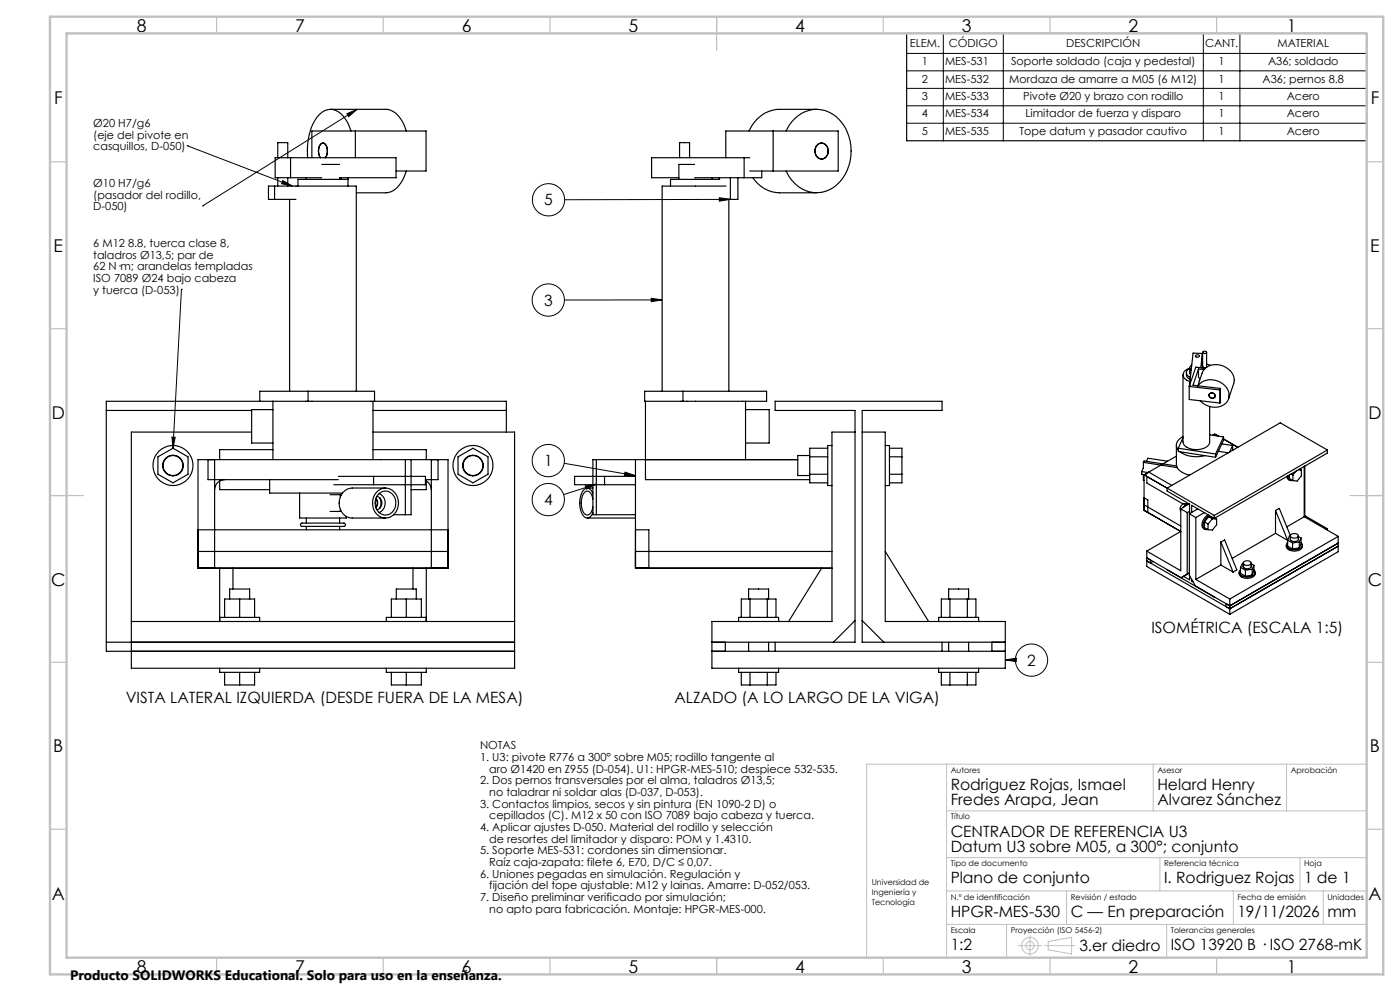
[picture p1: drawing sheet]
<svg xmlns="http://www.w3.org/2000/svg" width="420mm" height="297mm" viewBox="0 0 420 297" stroke-linecap="round" stroke-linejoin="round" font-family="sans-serif">
<g fill="none" stroke="#000" stroke-width=".35">
<path d="M272 10h138v32.2h-138zM99.2 32.8h16.6a6 6 0 0 1 5 3.7l1.1 2.8M105.3 39.3a9.4 9.4 0 0 0-4.7-6.2 5.1 5.1 0 0 0-6.1 3 19 19 0 0 0-2.2 11.2M106.6 39.3v8M232 39.3v12M235.8 39.3a9.6 9.6 0 0 1 15.2-4.2 14 14 0 0 1-1 21.1 9.3 9.3 0 0 1-13.3-3.4l-.9-1.5M244.9 32.8h-11.1a10.4 10.4 0 0 0-9.1 6.5M82.4 55.8v4M83.3 47.3v-4.5h3v4.5M83.3 53.3v2.5M86.3 53.3v2.5M86.9 59.8v57.5"/>
<path d="M87.2 47.3v6M88.8 59.8h-8.3v-4h26.4v61.5M89.4 55.8v-2h15v2M91.9 53.3v.5M93.6 47.3v-8h34.2v12h-9M96.1 47.3a3.3 3.3 0 0 1 .5-4.4 1.67 1.67 0 0 1 1.6 2l-.1 1.3-.5 1.1M96.5 49.3h5.4M96.5 53.3h-14v-6h36.3v6h-16.9v.5M102.3 53.3v.5M104.5 53.3l-.2 .5M121.9 51.3a9.6 9.6 0 0 1-4.7 6.2l-1.4 .3h-8.9M203.9 47.3v-4.5h3v4.5"/>
<path d="M208.4 49.3h-4.7v4.5M213.6 53.3v.5M215.8 53.3v.5M215.9 53.8h-14.7v2M217.7 47.3v-8h33.8v12h-26.6M217.8 55.8h-19.2v61.5M218.7 59.8v57.5M219.1 53.3v6.5M221.4 53.3v6.5h-3.6M223.2 47.3v6M224.9 47.3h-29.4v6h8.2M225.8 53.3a9.8 9.8 0 0 0 8 4.5h11.1"/>
<path d="M228.5 51.3v2h-20.1M245.3 43.3a1.99 1.99 0 0 1 2.2-.1 1.99 1.99 0 0 1 1 2.1 2 2 0 0 1-1.8 2.3 2 2 0 0 1-2.2-2 2.59 2.59 0 0 1 .8-2.3zM92.4 117.3v3M193.4 117.3h36.6v3h-36.6zM204.9 117.3v3M354.9 112.4v20a3.8 3.8 0 0 0 4.6 2.3 3.2 3.2 0 0 0 3.4-2.3v-10.6M355.9 111.7a1.66 1.66 0 0 0 1.1 2M356.8 115.8v3.9l9.2 1.1M356.8 115.8l9.2 1.1M356.8 115.5h.1M356.8 115.5v.1M356.9 110.4a1.35 1.35 0 0 0-1 1.4 1.35 1.35 0 0 0 1.2 1.3"/>
<path d="M356.9 111.5l.3 .8M356.9 110.3a2 2 0 0 0-1.7 2.9l.9 .8 .9 .4M356.9 110.2v1.7M357.5 109.4a.84 .84 0 0 0-.6 .7 .84 .84 0 0 0 .5 .8M358.6 106.6a.68 .68 0 0 1 .7-.3 .68 .68 0 0 1 .5 .5 .71 .71 0 0 1-1.2-.2zM359.3 115.6h.1M359.3 115.6l1.3-3.8a5.1 5.1 0 0 1 8.5-.6 4 4 0 0 1 1 3.8l-1.6 4.6M359.4 115.6a5.4 5.4 0 0 1 5.6-1.5 5.4 5.4 0 0 1 3.7 4.4 4.3 4.3 0 0 1-6.4 3.1l-2.3-1.5M359.6 110.6l1.6 .2M359.6 110.6l-1.7 4.9 8.2 .9M359.6 110.6v2.6M359.9 113.2l-.1 1.1"/>
<path d="M360.3 110.2l.4-4.3-2.8-.1-1.1 9.7M360.4 109.5l.5 .8M360.7 107.9l-.2 1.6M360.8 105.6v4.2M360.8 108.8l-.2 .2M360.9 105.4a.55 .55 0 0 1 .6-.2 .55 .55 0 0 1 .4 .6 .56 .56 0 0 1-.7 .2 .56 .56 0 0 1-.3-.6zM360.9 110.2v.1M361.6 110.3l-2.9-.3-1.9 5.8M362 109.7a.64 .64 0 0 1-1.1 .4M362 105.6v4.3M362 109.1l1.2 .4M362.9 118a.87 .87 0 0 1 1.4 0 .87 .87 0 0 1-.5 1.3 .9 .9 0 0 1-.9-.3 .9 .9 0 0 1 0-1z"/>
<path d="M366 116.9v3.9M366.1 116.4l-.1 .5M366.1 116.4l-.1 4.4M31.9 123h43.6M47.4 136.9l4.5-2.6 4.5 2.6v5.2l-4.5 2.6-4.5-2.6zM59.4 137.8h75v32.5h-75zM62.4 137.8v6h39.1M64.4 137.8v32.5M75.5 129.5h-36.1v70.8h115v-70.8h-42.5M77.9 120.3v-3h34.5v3M81.9 120.3h70v9.2M81.9 134.8h-16v3"/>
<path d="M81.9 120.3h-50v74.9h122.5M81.9 122.8h-6.4v10h6.4M81.9 120.3v17.5M111.9 134.8h16v3M111.9 123h40M111.9 120.3v17.5M121.6 137.8v16.5M123.3 137.8v16.5h-5.2M129.4 137.8v32.5M131.4 137.8v6h-3.8M137.4 136.9l4.5-2.6 4.5 2.6v5.2l-4.5 2.6-4.5-2.6zM178.9 137.8v16.5"/>
<path d="M190.6 137.8v32.5h59M193.6 120.3v23.5h49.3M223.7 120.3v17.5M223.7 122.8h7.1v10h-7.1M239.3 137.8h-61.4v16.5h12.7M242.9 136.5h-3.6v6h3.6M242.9 136.9h5.4M248.3 134.3h-5.4v10.4h5.4M249.6 133.5h-1.3v12h1.3M256.5 129.5h-6.9v56.8h-36v14h88v-14h-36v-56.8h-6.9M265.6 133.5h1.2v12h-1.2M266.8 136.9h3.8"/>
<path d="M266.8 134.3h3.8v10.4h-3.8M343 138.6v1.6l-.5 1.1M343 138.6l10.2 1.6M343 138.6l.2-.5 9.8 1.6M350.3 138.2l-6-.9-.4 1M352.9 133.4v5.7a4.1 4.1 0 0 0 4 3.3M352.9 136.7l-8.8 5.1a.52 .52 0 0 0-.4 .5 .52 .52 0 0 0 .4 .5v2l10.8 6.3M353.5 134.3l11.2 1.8M353.5 134.3v1l11.2 1.8M354 135.4a9 9 0 0 0 7.5 1.2M354.9 130.8a2.55 2.55 0 0 0-1.4 4.1M354.9 131.2l-1.4 3.1"/>
<path d="M362.9 130.3l4.2 .6M363.8 130.5l.6-.4 1.1 .6-1.1-.4-.6 .2M364.7 136.1v1M365.5 135.3l3 .4M366.5 133l3.3 .5M366.6 133l.2 .1M367.1 130.9l-2.4 5.2M367.1 130.9v1l-2.4 5.2M367.1 131.6l4.2 2.5M369.8 133.5l-.9 2M369.8 133.5v1.4M369.8 134.8l.1 .1"/>
<path d="M391.3 139.8v15.1M391.4 139.7v14.8M398.2 134.9l-33.9 19.6M398.2 134.9v.9l-33.9 19.6M398.2 134.9l-14.1-8.2-34 19.6v.9l6.8 3.9v2.8M59.4 158.8h75M65.9 144.2v2.6h15M67.4 143.8a3 3 0 0 0-3 3M80.9 143.8v4h21.8M89.9 147.8v7.5h14v-.5M90.3 156.9l12.1-.1a.78 .78 0 0 1 .8-.1 .78 .78 0 0 1 .4 .8l-.4 .3h-11.8a.78 .78 0 0 1-.8 0 .78 .78 0 0 1-.4-.7zM91.9 155.3v1.5"/>
<path d="M91.9 157.8v1M99 153.3h3.4M99 148.3h3.4M101.5 142.8h26.1v2.5h-27.4M101.9 155.3v1.5M101.9 157.8v1M102.1 148.3v.6M102.1 152.6v.7M112.1 142.8v2.5M112.7 149.6a1.66 1.66 0 0 1 0 2.3M112.8 149.5l.1 .4M112.8 149.4a2.25 2.25 0 0 1 0 2.8"/>
<path d="M112.9 147.6a3.7 3.7 0 0 1 4.1-1.1 3.7 3.7 0 0 1 2.5 3.4 4.1 4.1 0 0 1-5.3 5 4.9 4.9 0 0 1-1.3-7.3zM113 151.6l-.3 .5M113.1 148.8a2.07 2.07 0 0 1 1.4 2 2.07 2.07 0 0 1-1.4 1.9M113.7 148a3.1 3.1 0 0 1 3.5-.4 3.1 3.1 0 0 1 1.5 3.2 3.1 3.1 0 0 1-3.1 3.6 3.1 3.1 0 0 1-3.1-3.6 3.7 3.7 0 0 1 1.2-2.8zM113.8 148a3.1 3.1 0 0 1 1.7 2.8 3.1 3.1 0 0 1-1.7 2.8M113.9 149.2a3.3 3.3 0 0 1 0 3.1M115.6 146.3h-9.9a4.6 4.6 0 0 0-4 4.1 4.6 4.6 0 0 0 3.2 4.8l10.7 .1M127.6 144l.5 .3a3.1 3.1 0 0 1 1.3 2.5M127.9 144.2v2.6h-4.6M176.2 155.3h14.4M176.2 146.3h1.7M177.9 147.8l-.1-.2a1.61 1.61 0 0 0-1.6-1.3 1.61 1.61 0 0 0-1.6 1.3 7 7 0 0 0 .7 7.3 1.62 1.62 0 0 0 2.6-1.2"/>
<path d="M177.9 149.6l-.1-.4a1.85 1.85 0 0 0-2-2 5.2 5.2 0 0 0-.4 6.8 1.35 1.35 0 0 0 1.4 .2 1.35 1.35 0 0 0 .8-1.2l.3-1.1M181.4 142.8v2.5M190.6 142.8h-18.2v2.5h18.2M190.6 158.8h4.1v11.5M242.9 142.1h5.4M266.8 142.1h3.8M342.5 141.3v.8l.8 .2M342.5 141.3l1.9 .3M343 142.2v1.8h.2M343.2 142.3l21.1 12.2M343.2 149.2l1.1 .6v3.8l-1.1-.7M343.2 142.3v10.6"/>
<path d="M343.2 152.9l11 6.4-10.2 5.9M343.2 142.3l1.4-.8 6.9 4M343.2 151.3l11 6.4M354.2 152.5l2 1.1M354.2 152.5v18.6l-10.2-5.9M355.7 151.2a1.25 1.25 0 0 0-1.7 1.4l.2 .5M355.9 151l-.9 1.1M355.9 151l.5 .2M355.9 151h.9l-2.6 1.5M356.2 153.6v18.5M356.8 154v18.4l1.8 3.2 10.3 6M356.8 154l1.9 1.1"/>
<path d="M356.9 153.2l-.7 .4M357.5 153.6v-2.2l6.8 4M358.7 155.1v18.6M359.3 152.5l-2.5 1.5M361.3 153.6l-2.6 1.5M361.4 156.4l1 .7M361.4 156.4v1.7l1 .6M362.4 157.1v1.6M362.4 154.3a3 3 0 0 0-1.4 4.1l.4 .2M362.6 154.9l-1.2 1.5M362.6 154.9l1.1 .6M362.6 154.9h.9"/>
<path d="M362.8 154.5a3 3 0 0 0-1.4 4.1l.9 .1M363.7 155.5l-1.3 1.6M363.7 155.5l1.3 .1M364.3 154.5v.9M364.4 155.3l.6 .3M365 155.6v1.7l-1.3 1.6-1.3-.2M382.7 153l3.6 8.9-3.6-2.1M382.7 153l1.1-.6 3.3 8.1M382.7 153v6.8M382.7 159.8l-13.1 7.6M386 142.8l.3 .7 .6 .4M386.4 142.6a1.06 1.06 0 0 0 .2 1.1 1.06 1.06 0 0 0 1.1 .3"/>
<path d="M386.8 142.3v1.1l1.1 .6M387.3 142l.6 .3M387.9 142.3v1.7M388.8 141.2l-.9 1.1M389.5 140.8l.9 .1M389.9 140.6l.5 .3M390.4 140.9v1.7l-1.3 1.6-1.2-.2M391.3 154.9l-5.3 3M391.3 154.9l10.2 5.9M391.4 154.5l-.1 .2M391.4 154.5l6.8 4M398.2 158.5v.4"/>
<path d="M398.2 158.5l-.4 .2M59.4 165.3h75M65.9 170.3v16M68.9 179.5v-3h6v3M69.9 170.3v6.2M71.9 179.5v5.5M118.9 179.5v-3h6v3M121.9 179.5v5.5M123.9 170.3v6.2M127.9 170.3v16M190.6 165.3h59M224.6 179.5v-3h6v3"/>
<path d="M225 179.5v5.5M230.2 179.5v5.5M246.5 170.3l-9.9 16M265.6 165.3l13 21M284.6 179.5v-3h6v3M285 179.5v5.5M290.2 179.5v5.5M344 165.2v4.6l24.9 14.3M345.2 168.7v-.9l-1.2-.6 10.3 5.9M345.2 168.7l-1.2-.6 24.9 14.4M345.9 168.3l-.7 .4M350.1 170.7l14.2 8.2"/>
<path d="M356.2 172.1l.6-.4-2.5 1.4M356.2 172.1l-1.9 1M356.9 172.6v1.2l-1.9-1.1M357.5 174.1l.4 .3M357.5 173.6v.5M357.7 174l-.2 .1M358.7 173.7l10.2 5.8M364.3 178.9h.1M366.3 162.5l1.1-.7 3.7 9-1.2 .6M366.3 162.5l3.6 8.9M366.3 162.5v6.8M366.3 169.3l3.6 2.1"/>
<path d="M366.3 169.3l-7.6 4.4M368.9 179.5v4.6M371.8 171.5a1.77 1.77 0 0 0 2.1 1.8 2.01 2.01 0 0 0 2.7-1.8M372.1 170.8a1.08 1.08 0 0 0-.3 1.1 1.08 1.08 0 0 0 1 .8 2.93 2.93 0 0 0 3.8-1l-.4-.9M372.1 170l1.5 .9M372.1 170v1.8l1.5 .9M373 169.5a1.29 1.29 0 0 0 1.1 1 1.29 1.29 0 0 0 1.3-.8v-.2M373 168.8v1.1M373 168.8l-.3 .1-.6 1.1M373.1 168.4a1.4 1.4 0 0 1 2.3 .4 1.45 1.45 0 0 1-2.4 0zM373.6 170.9v1.8M375.4 168.8v1.1"/>
<path d="M375.4 168.9l.8 .5M375.6 170.6l-2 .3M375.6 170.6v1.8M375.6 172.4l-2 .3M376.2 169.4l-.6 1.2M376.2 169.4v1.8l-.6 1.2M385.9 163.4a1.8 1.8 0 0 0 2.2 1.8 2.06 2.06 0 0 0 2.6-1.8M386.3 162.6a1.2 1.2 0 0 0-.2 1.4 1.2 1.2 0 0 0 1.2 .6 2.8 2.8 0 0 0 3.4-1.1l-.4-.9M386.3 161.9l1.5 .8M386.3 161.9v1.8l1.5 .8M387.1 161.4a1.32 1.32 0 0 0 1 1 1.32 1.32 0 0 0 1.3-.5l.1-.5M387.1 160.6v1.1"/>
<path d="M387.1 160.7h-.3l-.5 1.2M387.2 160.3a1.46 1.46 0 0 1 2.3 .4 1.43 1.43 0 0 1-2.4-.1zM387.8 162.7v1.8M389.5 160.6v1.1M389.5 160.8l.8 .5M389.8 162.4l-2 .3M389.8 162.4v1.8M389.8 164.2l-2 .3M390.3 161.3l-.5 1.1M390.3 161.3v1.8l-.5 1.1M401.5 162.8l-32.6 18.8M401.5 160.8v4.5l-32.6 18.8"/>
<path d="M401.5 163.7l-32.6 18.8M401.5 160.8l-32.6 18.7M31.9 192.5h122.5M39.4 186.3h115M65.9 185h12v1.3M67.4 185v-5.5h9v5.5M117.4 185v-5.5h9v5.5M127.9 185h-12v1.3M213.6 192.5h42.9v-69.5h-23.9v-2.7h50v2.7h-23.9v69.5h42.9M213.6 195.2h88M217.6 192.5v2.7M221.6 186.3v-1.3h12v1.3"/>
<path d="M222.4 185v-5.5h10.4v5.5M224.6 192.5v2.7M230.6 192.5v2.7M232.6 192.5v2.7M256.5 186l-6.5 6.5M258.7 186l6.4 6.5M281.6 186.3v-1.3h12v1.3M282.4 185v-5.5h10.4v5.5M282.6 192.5v2.7M284.6 192.5v2.7M290.6 192.5v2.7M297.6 192.5v2.7"/>
<path d="M368.9 181.6l-1.1-.7v.9l1.1 .7M65.9 200.3v1.2h12v-1.2M67.4 201.5v3.8h9v-3.8M71.9 201.5v3.8M115.9 200.3v1.2h12v-1.2M117.4 201.5v3.8h9v-3.8M121.9 201.5v3.8M221.6 200.3v1.2h12v-1.2M222.4 201.5v3.8h10.4v-3.8M225 201.5v3.8M230.2 201.5v3.8M281.6 200.3v1.2h12v-1.2"/>
<path d="M282.4 201.5v3.8h10.4v-3.8M285 201.5v3.8M290.2 201.5v3.8"/>
<circle cx="51.9" cy="139.5" r="2.99"/>
<circle cx="51.9" cy="139.5" r="3.1"/>
<circle cx="51.9" cy="139.5" r="6"/>
<circle cx="141.9" cy="139.5" r="3.1"/>
<circle cx="141.9" cy="139.5" r="6"/>
<circle cx="141.9" cy="139.5" r="3"/>
</g>
<g fill="none" stroke="#000" stroke-width=".3">
<path d="M272 16h138M283 10v32.2M301 10v32.2M361 10v32.2M372 10v32.2M104.1 34.1l3-1.3-2.5 2.2zM107.1 32.8l-46.3 28.9M272 21.2h138M272 26.5h138M272 31.7h138M272 36.9h138M56.2 43.7h.1"/>
<path d="M56.2 43.7l31.5 12.1M84.8 54.1l2.9 1.7-3.2-.7zM215.8 59.3l3.3 .5-3.3 .5zM219.1 59.8l-49.7 .1M60.8 61.7h.1M54.4 86.7h.1M54.4 86.7l-2.5 47.6M195.4 89.4l3.2 .5-3.2 .5zM198.6 89.9h-29.3M51.6 131l1 .1-.7 3.2zM169.3 138.8l21.3 3.8M175.6 145.6l3.3-.5-3 1.5z"/>
<path d="M178.9 145.1l-9.8 3.1M187.5 141.5l3.1 1.1-3.3-.1zM301.6 197.8l3.3-.5v1zM301.6 197.8h3"/>
<circle cx="164.6" cy="59.9" r="4.8"/>
<circle cx="164.5" cy="89.9" r="4.8"/>
<circle cx="164.5" cy="138" r="4.8"/>
<circle cx="164.5" cy="149.7" r="4.8"/>
<circle cx="309.5" cy="197.8" r="4.8"/>
</g>
<g fill="none" stroke="#c0c0c0" stroke-width=".3">
<path d="M284 229v58M346 229v14M386 229v14M410 229h-150v58M284 243h126M284 257h126M348 257v10M390 257v10M284 267h126M284 277h126M302 277v10M320 267v10"/>
<path d="M350 277v10M370 267v10M397 267v10M305.5 283.4h7M309 280.4v6M313.5 283.4h9M314.5 282.2l7-1.3v5l-7-1.2z"/>
<circle cx="309" cy="283.4" r="2.49"/>
<circle cx="309" cy="283.4" r="1.25"/>
</g>
<g fill="none" stroke="#c0c0c0" stroke-width=".35">
<path d="M65 5v5M115 5v5M165 5v5M215 5v10M265 5v5M315 5v5M365 5v5M15 48.5h5M410 48.5h5M15 98.5h5M410 98.5h5M15 148.5h10"/>
<path d="M405 148.5h10M15 198.5h5M410 198.5h5M15 248.5h5M410 248.5h5M65 287v5M115 287v5M165 287v5M215 287v5M265 287v5M315 287v5M365 287v5"/>
</g>
<path d="M15 5h400v287h-400zM20 10h390v277h-390z" fill="none" stroke="#c0c0c0" stroke-width=".7"/>
<g fill="#000">
<path d="M84.8 54.1l2.9 1.7-3.2-.7zM104.1 34.1l3-1.3-2.5 2.2zM51.6 131l1 .1-.7 3.2z"/>
<path d="M175.6 145.6l3.3-.5-3 1.5zM187.5 141.5l3.1 1.1-3.3-.1zM195.4 89.4l3.2 .5-3.2 .5zM301.6 197.8l3.3-.5v1zM215.8 59.3l3.3 .5-3.3 .5z"/>
</g>
<g font-size="5.3">
<text x="41" y="9.5">8</text>
<text x="88.5" y="9.5">7</text>
<text x="138.5" y="9.5">6</text>
<text x="188.5" y="9.5">5</text>
<text x="238.5" y="9.5">4</text>
<text x="288.5" y="9.5">3</text>
<text x="338.5" y="9.5">2</text>
<text x="386" y="9.5">1</text>
<text x="16.2" y="31.3">F</text>
<text x="411.2" y="31.3">F</text>
<text x="16.1" y="75.5">E</text>
<text x="411.1" y="75.5">E</text>
<text x="15.5" y="125.5">D</text>
<text x="410.5" y="125.5">D</text>
<text x="15.4" y="175.5">C</text>
<text x="410.4" y="175.5">C</text>
<text x="16" y="225.5">B</text>
<text x="411" y="225.5">B</text>
<text x="15.5" y="269.8">A</text>
<text x="410.5" y="269.8">A</text>
<text x="41" y="291.5">8</text>
<text x="88.5" y="291.5">7</text>
<text x="138.5" y="291.5">6</text>
<text x="188.5" y="291.5">5</text>
<text x="238.5" y="291.5">4</text>
<text x="288.5" y="291.5">3</text>
<text x="338.5" y="291.5">2</text>
<text x="386" y="291.5">1</text>
</g>
<g font-size="4.7">
<text x="163.3" y="61.6">5</text>
<text x="163.2" y="91.6">3</text>
<text x="163.2" y="139.7">1</text>
<text x="163.2" y="151.4">4</text>
<text x="345.4" y="189.6">ISOMÉTRICA (ESCALA 1:5)</text>
<text x="308.2" y="199.5">2</text>
<text x="37.7" y="210.8">VISTA LATERAL IZQUIERDA (DESDE FUERA DE LA MESA)</text>
<text x="202.3" y="210.8">ALZADO (A LO LARGO DE LA VIGA)</text>
<text x="285.2" y="236.7">Rodriguez Rojas, Ismael</text>
<text x="347.2" y="236.7">Helard Henry</text>
<text x="285.2" y="241.3">Fredes Arapa, Jean</text>
<text x="347.2" y="241.3">Alvarez Sánchez</text>
<text x="285.2" y="250.7">CENTRADOR DE REFERENCIA U3</text>
<text x="285.2" y="255.3">Datum U3 sobre M05, a 300°; conjunto</text>
<text x="285.2" y="264.7">Plano de conjunto</text>
<text x="349.2" y="264.7">I. Rodriguez Rojas</text>
<text x="391.2" y="264.7">1 de 1</text>
<text x="285.2" y="274.7">HPGR-MES-530</text>
<text x="321.2" y="274.7">C — En preparación</text>
<text x="371.2" y="274.7">19/11/2026</text>
<text x="398.2" y="274.9">mm</text>
<text x="285.2" y="284.7">1:2</text>
<text x="323.8" y="284.9">3.er diedro</text>
<text x="351.2" y="284.7">ISO 13920 B · ISO 2768-mK</text>
</g>
<text font-size="4.1" x="21" y="293.7">Producto SOLIDWORKS Educational. Solo para uso en la enseñanza.</text>
<g font-size="3.3">
<text x="272.9" y="14.2">ELEM.</text>
<text x="284.7" y="14.2">CÓDIGO</text>
<text x="319.9" y="14.2">DESCRIPCIÓN</text>
<text x="361.5" y="14.2">CANT.</text>
<text x="383.2" y="14.2">MATERIAL</text>
<text x="276.6" y="19.5">1</text>
<text x="283.5" y="19.5">MES-531</text>
<text x="303.3" y="19.5">Soporte soldado (caja y pedestal)</text>
<text x="365.6" y="19.5">1</text>
<text x="380.4" y="19.5">A36; soldado</text>
<text x="276.6" y="30">3</text>
<text x="276.6" y="24.7">2</text>
<text x="283.5" y="30">MES-533</text>
<text x="283.5" y="24.7">MES-532</text>
<text x="302.8" y="24.7">Mordaza de amarre a M05 (6 M12)</text>
<text x="306.9" y="30">Pivote Ø20 y brazo con rodillo</text>
<text x="365.6" y="30">1</text>
<text x="365.6" y="24.7">1</text>
<text x="378.8" y="24.7">A36; pernos 8.8</text>
<text x="386" y="30">Acero</text>
<text x="276.6" y="35.2">4</text>
<text x="283.5" y="35.2">MES-534</text>
<text x="307.6" y="35.2">Limitador de fuerza y disparo</text>
<text x="365.6" y="35.2">1</text>
<text x="386" y="35.2">Acero</text>
<text x="28" y="38">Ø20 H7/g6</text>
<text x="28" y="41.5">(eje del pivote en</text>
<text x="276.6" y="40.4">5</text>
<text x="283.5" y="40.4">MES-535</text>
<text x="305.9" y="40.4">Tope datum y pasador cautivo</text>
<text x="365.6" y="40.4">1</text>
<text x="386" y="40.4">Acero</text>
<text x="28" y="45">casquillos, D-050)</text>
<text x="28" y="56">Ø10 H7/g6</text>
<text x="28" y="59.5">(pasador del rodillo,</text>
<text x="28" y="63">D-050)</text>
<text x="28" y="74">6 M12 8.8, tuerca clase 8,</text>
<text x="28" y="77.5">taladros Ø13,5; par de</text>
<text x="28" y="81">62 N·m; arandelas templadas</text>
<text x="28" y="84.5">ISO 7089 Ø24 bajo cabeza</text>
<text x="28" y="88">y tuerca (D-053)</text>
<text x="144" y="224.5">NOTAS</text>
<text x="144" y="228">1. U3: pivote R776 a 300° sobre M05; rodillo tangente al</text>
<text x="146.8" y="231.5">aro Ø1420 en Z955 (D-054). U1: HPGR-MES-510; despiece 532-535.</text>
<text x="144" y="235">2. Dos pernos transversales por el alma, taladros Ø13,5;</text>
<text x="146.8" y="238.5">no taladrar ni soldar alas (D-037, D-053).</text>
<text x="144" y="242">3. Contactos limpios, secos y sin pintura (EN 1090-2 D) o</text>
<text x="146.8" y="245.5">cepillados (C). M12 x 50 con ISO 7089 bajo cabeza y tuerca.</text>
<text x="144" y="249">4. Aplicar ajustes D-050. Material del rodillo y selección</text>
<text x="144" y="256">5. Soporte MES-531: cordones sin dimensionar.</text>
<text x="146.8" y="252.5">de resortes del limitador y disparo: POM y 1.4310.</text>
<text x="144" y="263">6. Uniones pegadas en simulación. Regulación y</text>
<text x="146.8" y="259.5">Raíz caja-zapata: filete 6, E70, D/C ≤ 0,07.</text>
<text x="146.8" y="266.5">fijación del tope ajustable: M12 y lainas. Amarre: D-052/053.</text>
<text x="144" y="270">7. Diseño preliminar verificado por simulación;</text>
<text x="146.8" y="273.5">no apto para fabricación. Montaje: HPGR-MES-000.</text>
</g>
<g font-size="2.4">
<text x="285.2" y="231.6">Autores</text>
<text x="347.2" y="231.6">Asesor</text>
<text x="387.2" y="231.6">Aprobación</text>
<text x="285.2" y="245.6">Título</text>
<text x="285.2" y="259.6">Tipo de documento</text>
<text x="349.2" y="259.6">Referencia técnica</text>
<text x="391.2" y="259.6">Hoja</text>
<text x="261.5" y="265.3">Universidad de</text>
<text x="261.5" y="268.3">Ingeniería y</text>
<text x="285.2" y="269.6">N.º de identificación</text>
<text x="321.2" y="269.6">Revisión / estado</text>
<text x="371.2" y="269.6">Fecha de emisión</text>
<text x="398.2" y="269.6">Unidades</text>
<text x="261.5" y="271.3">Tecnología</text>
<text x="285.2" y="279.6">Escala</text>
<text x="303.2" y="279.6">Proyección (ISO 5456-2)</text>
<text x="351.2" y="279.6">Tolerancias generales</text>
</g>
</svg>
